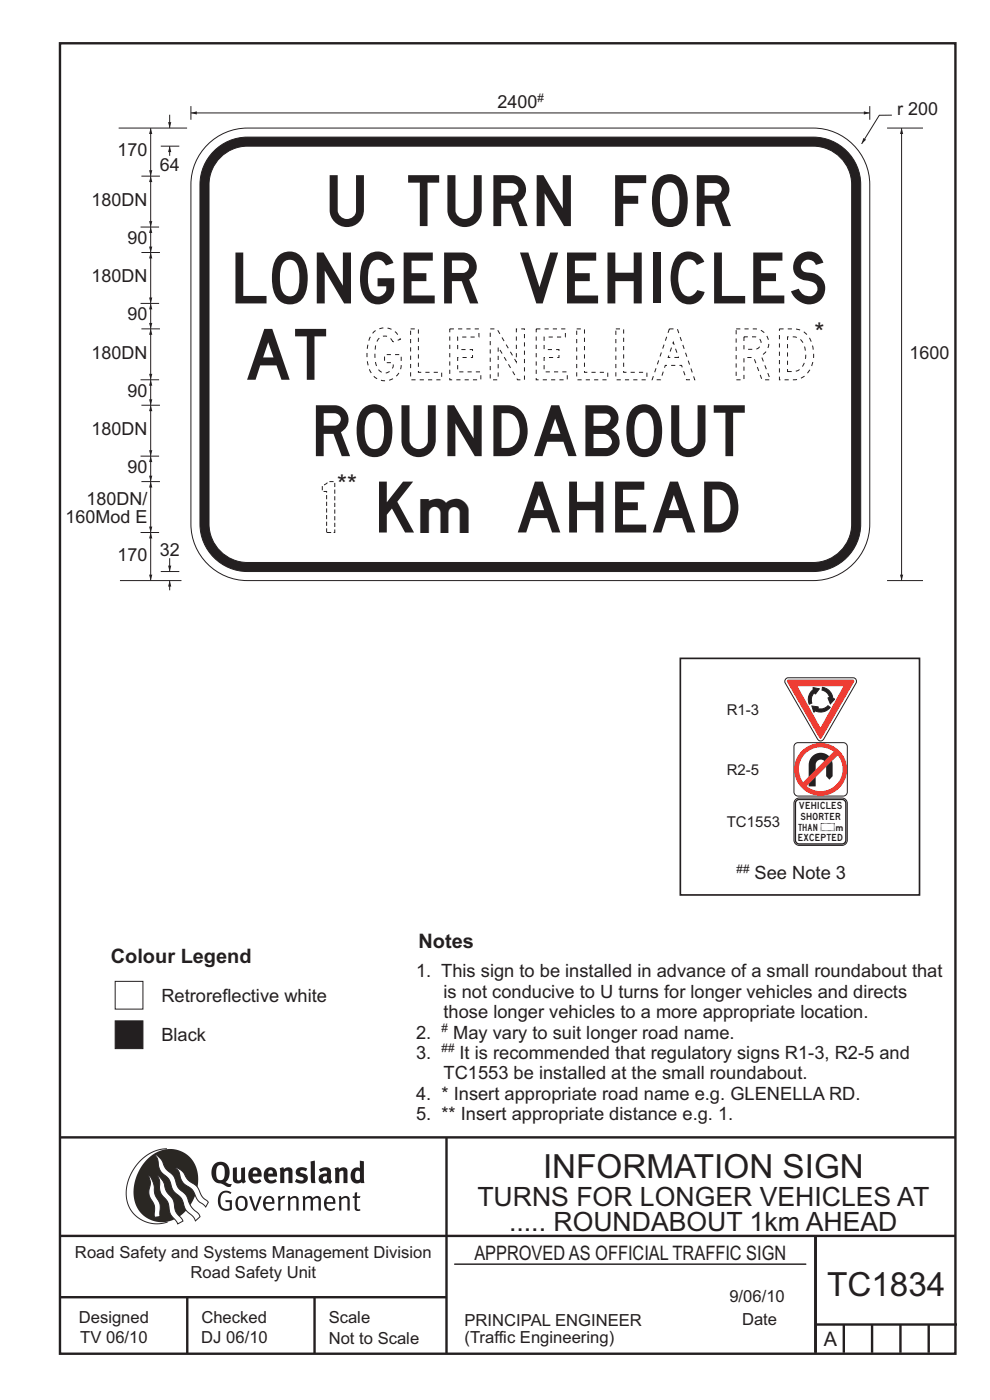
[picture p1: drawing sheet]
<svg xmlns="http://www.w3.org/2000/svg" width="210mm" height="297mm" viewBox="0 0 210 297" stroke-linecap="round" stroke-linejoin="round" font-family="sans-serif">
<g fill="none" stroke="#231f20" stroke-width=".51">
<path d="M12.7 9.2h190v278h-190zM12.7 241.3h190M94.7 241.4v45.8M12.7 275.2h82M12.7 262.2h190.1M39.7 275.2v12M66.7 275.2v12M173 262.1v24.9M173 281h30M179 281v6M185 281v6M191 281v6"/>
<path d="M197 281v6"/>
</g>
<path d="M96.4 268.2h74.6" fill="none" stroke="#231f20" stroke-width=".21"/>
<path d="M35.4 243.7a9.5 9.5 0 0 0-8.6 10.4 6.5 6.5 0 0 0 8.8 5.1" fill="none" stroke="#2a2723" stroke-width=".21"/>
<path d="M31.3 245.9a6.1 6.1 0 0 1 7.3-1.6 6.1 6.1 0 0 1 3.4 6.6 8.8 8.8 0 0 1-7.2 8.4 6.1 6.1 0 0 1-6.4-7.5 10.5 10.5 0 0 1 2.9-5.9z" fill-rule="evenodd" fill="#2a2723"/>
<g fill="#fff" stroke="#2a2723" stroke-width=".21">
<path d="M31.6 249.3l.3 .3 .6 1.2 .4 2.6 1 2 .1 2.7-1.2 .1-.1-2.4-.9-1.8-.2-.7 .3-2.4z" fill-rule="evenodd"/>
<path d="M37.2 247.7l.5 .1 .9 .6 1.3 1.9 1.9 1.5 1.1 2.1 1.3 1.2-.6 1-1.6-1.5-1.2-2.2-2-1.5-.5-.9-.4-1.5z" fill-rule="evenodd"/>
<path d="M32.8 244.9l.4 .1 .9 .8 1 2.1 1.7 1.5 1 2.5 1.6 1.6 1.2 2.5 1.6 1.6 .2 .5-.9 .9-.5-.9-1.6-1.5-1-2.4-1.7-1.7-.9-2.4-1.8-1.7-.3-.9-.3-1.6z" fill-rule="evenodd"/>
<path d="M33.4 249.4l.5 .3 .7 .9 .7 2.1 1.5 1.9 .5 2.5 1.5 1.8v.1l-1.1 .6-1.6-2.1-.6-2.5-1.4-1.9-.3-1v-1.6z" fill-rule="evenodd"/>
</g>
<g fill="#231f20">
<path d="M46.8 253.1l.5-.4 .7-.1 .6 .1 .5 .3-.2 .3-.9-.3-.8 .2-.3 .7-.1 1.1 .1 .6 .3 .5 .5 .3h.6l.4-.1v-1.3h-.8l-.1-.4h1.4v2l-.7 .2-.8 .1-.6-.3-.5-.4-.3-.8-.1-1 .2-.7z" fill-rule="evenodd"/>
<path d="M50.7 254.3l.7-.2 .5 .5 .1 1.2-.2 .4-.3 .2h-.5l-.4-.3-.2-1.1zM50.4 254l-.5 1.1 .3 1.2 .7 .5 1-.1 .4-.4 .2-.5v-.8l-.2-.7-.3-.4-.5-.2h-.6z" fill-rule="evenodd"/>
<path d="M52.8 253.8l.5-.1 .9 2.6 .8-2.5h.5l-1.1 3h-.5z" fill-rule="evenodd"/>
<path d="M56.6 254.2l.4-.1 .4 .1 .2 .3 .1 .5h-1.4zM56.2 254l-.4 1v.7l.3 .6 .4 .4 .5 .2 1.1-.3 .1-.1-.2-.3-.6 .3-.7-.2-.3-.2-.1-.6v-.1h1.9l-.2-1.2-.8-.5-.5 .1z" fill-rule="evenodd"/>
<path d="M58.9 253.8l.5-.1 .1 .5 .4-.4 .6-.1-.2 .5-.4 .1-.4 .3v2.2h-.5z" fill-rule="evenodd"/>
<path d="M61 253.8l.5-.1a.24 .24 0 0 0 .1 .4 .24 .24 0 0 0 .3-.2l.8-.2 .6 .5v2.6h-.4l-.1-2.3-.1-.3-.3-.1-.8 .5v2.2h-.5z" fill-rule="evenodd"/>
<path d="M64.2 253.8l.4-.1a.23 .23 0 0 0 .2 .4 .23 .23 0 0 0 .3-.2l.5-.2 .6 .2a.23 .23 0 0 0 .2 .2 .23 .23 0 0 0 .2-.1l.8-.3 .6 .4 .1 2.7h-.5v-2.3l-.1-.3-.3-.1-.8 .5v2.2h-.5v-2.3l-.1-.3-.3-.1-.8 .4v2.3h-.4z" fill-rule="evenodd"/>
<path d="M69.5 254.2l.5-.1 .4 .1 .3 .8h-1.4zM69.2 254l-.5 1 .1 .7 .2 .6 .4 .4 .4 .2 1.1-.3 .2-.1-.2-.3-.6 .3-.7-.2-.3-.4v-.5h1.9l-.2-1.2-.4-.3-.5-.2-.5 .1z" fill-rule="evenodd"/>
<path d="M71.8 253.8l.5-.1a.24 .24 0 0 0 .1 .4 .24 .24 0 0 0 .4-.2l.7-.2 .6 .5 .1 2.6h-.5v-2.3l-.1-.3-.3-.1-.9 .5v2.2h-.4z" fill-rule="evenodd"/>
<path d="M75.3 253l.5-.1-.1 .9h.8l-.2 .3h-.6v2.2l.2 .2h.5v.3l-.2 .1-.6-.1-.4-.3v-2.4h-.4v-.3h.4z" fill-rule="evenodd"/>
<path d="M46.2 247.4l.4-.2h.4l.6 .6v1.8l-.2 .5-.3 .2h-.8l-.3-.6-.1-1.5zM45.5 246.9l-.4 .7-.2 .8v1l.3 .9 .7 .6 1 .2 1.6 .7 .4-.1 .3-.5h-.6l-.8-.4 .7-1 .2-1.5a1.91 1.91 0 0 0-1.1-1.7 1.91 1.91 0 0 0-2.1 .3z" fill-rule="evenodd"/>
<path d="M49.4 247.8l.8-.2 .1 2.5 .1 .2 .3 .1 .5-.3v-2.3l.8-.2v2.6l.2 .5-.7 .3a.39 .39 0 0 0-.7 0h-.8l-.5-.4z" fill-rule="evenodd"/>
<path d="M53.8 248.4l.3-.1h.3l.2 .7h-1zM53.1 248l-.3 .5-.1 .8v.7l.4 .6 .5 .4 .6 .1 .7-.1 .6-.4-.4-.5-.4 .3h-.5l-.4-.2-.2-.3v-.3h1.9l-.1-1-.3-.6-1-.4-.5 .1z" fill-rule="evenodd"/>
<path d="M57.1 248.4l.2-.1h.4l.2 .7h-1zM56.4 248l-.3 .6-.2 .8 .2 .7 .3 .5 .5 .4 .6 .1 .6-.1 .6-.4-.3-.5-.6 .3h-.5l-.4-.6v-.2h1.9l-.1-1-.3-.6-.5-.3-.5-.1-.5 .1z" fill-rule="evenodd"/>
<path d="M59.3 247.8l.8-.2 .1 .4 1-.4 .7 .3 .1 .5v2.6h-.8v-2.3l-.3-.3-.6 .3v2.3h-.9z" fill-rule="evenodd"/>
<path d="M63 248l.9-.4 1.3 .3-.3 .6-.9-.2-.3 .2 .1 .3 1 .3 .4 .4v.8l-.4 .6-1.1 .2-1.1-.4 .3-.6 1 .3h.3l.2-.3-.1-.3-1-.3-.4-.3-.2-.6z" fill-rule="evenodd"/>
<path d="M68.6 249.7l.7-.2v.7l-.3 .3-.3-.1-.2-.3zM67.7 248.1l.3 .6 .8-.4 .5 .2a.35 .35 0 0 1 0 .5 .35 .35 0 0 1-.5 0l-1 .4-.2 .9 .2 .4 .3 .3h1.1a.49 .49 0 0 1 .8 .2l.5-.6-.3-.4v-1.7l-.2-.5-.4-.3-.6-.1z" fill-rule="evenodd"/>
<path d="M71 247.8l.8-.2 .1 .4 1-.4 .6 .3 .2 .5v2.6h-.8v-2.3l-.3-.3-.6 .3v2.3h-.9z" fill-rule="evenodd"/>
<path d="M75.6 248.5l.3-.1 .4 .2v1.5l-.3 .2-.4-.1-.2-.3v-.9zM76.3 246.2v1.3a.19 .19 0 0 1 0 .3 .19 .19 0 0 1-.3-.1l-.8 .1-.6 .5-.2 .9 .1 1 .3 .5 .6 .3h.6l.5-.2v.2h.8l-.1-4.6z" fill-rule="evenodd"/>
<path d="M65.9 246.4l.9-.2 .1 4.8h-.8l-.1-.3z" fill-rule="evenodd"/>
</g>
<path d="M24.4 216.6h5.9v5.9h-5.9z" fill-rule="evenodd" fill="#231f20" stroke="#231f20" stroke-width=".21"/>
<g fill="#fff" stroke="#231f20" stroke-width=".21">
<path d="M24.4 208.2h5.9v5.9h-5.9z" fill-rule="evenodd"/>
<path d="M166.8 143.9l14.2-.1a.75 .75 0 0 1 .6 1l-6.9 12a.74 .74 0 0 1-1.3 0l-6.9-12v-.3z" fill-rule="evenodd"/>
</g>
<path d="M167 144.2h13.9l.3 .2-6.8 12.1-.3 .2-.3-.2-6.9-11.9z" fill-rule="evenodd" fill="#ee3b32"/>
<path d="M169.2 145.6h9.7l-4.9 8.8z" fill-rule="evenodd" fill="#fff"/>
<g fill="#231f20" stroke="#231f20" stroke-width=".21">
<path d="M172.5 145.9l1.3 .2-.9 1.1-.1-.3a2.12 2.12 0 0 0-.6 2.3l-.5 .2a2.62 2.62 0 0 1 .9-3.2z" fill-rule="evenodd"/>
<path d="M174.4 145.8a2.61 2.61 0 0 1 2.3 2.5h.3l-.9 1-.5-1.3 .4 .1a2.08 2.08 0 0 0-1.6-1.7z" fill-rule="evenodd"/>
<path d="M172.2 149.8l1.4 .2-.3 .3a2.09 2.09 0 0 0 2.3-.6l.5 .4a2.63 2.63 0 0 1-3.3 .7l-.2 .3z" fill-rule="evenodd"/>
</g>
<path d="M168.7 157.8l.6-.3h9.6a.84 .84 0 0 1 .8 .9v9.6a.88 .88 0 0 1-.8 .9h-9.6a.89 .89 0 0 1-.9-.9v-9.6z" fill-rule="evenodd" fill="#fff" stroke="#231f20" stroke-width=".21"/>
<path d="M172.1 160.6a2.53 2.53 0 0 1 2.8-.8 2.53 2.53 0 0 1 1.7 2.5v2.4l-.7 .7-.7-.7v-2.4a1.11 1.11 0 0 0-1.1-1.2 1.11 1.11 0 0 0-1.1 1.2v4.5h-1.5v-4.5l.1-.6z" fill-rule="evenodd" fill="#231f20"/>
<path d="M168.5 163.2a5.6 5.6 0 0 1 11.2 0 5.6 5.6 0 0 1-11.2 0zM171.1 166.8a4.7 4.7 0 0 0 6.2-.3 4.7 4.7 0 0 0 .4-6.3zM171.1 159.6a4.7 4.7 0 0 1 5.7-.2l-6.4 6.5a4.7 4.7 0 0 1 .7-6.3z" fill-rule="evenodd" fill="#ee3b32"/>
<path d="M168.9 169.5l.6-.2h9.1a1.13 1.13 0 0 1 1.1 1.1v7.8a1.13 1.13 0 0 1-1.1 1.1h-9.1a1.13 1.13 0 0 1-1.1-1.1v-7.8l.1-.3z" fill-rule="evenodd" fill="#fff" stroke="#231f20" stroke-width=".21"/>
<path d="M168.9 169.7l.7-.3h9a.99 .99 0 0 1 1 1v7.8a.99 .99 0 0 1-1 1h-9a.99 .99 0 0 1-1-1v-7.8z" fill-rule="evenodd" fill="#231f20"/>
<path d="M169.1 169.9l.4-.2h9.1a.67 .67 0 0 1 .7 .7v7.8a.67 .67 0 0 1-.7 .7h-9.1a.67 .67 0 0 1-.6-.7v-7.8z" fill-rule="evenodd" fill="#fff"/>
<path d="M25.2 27.2h14.5M40.5 22.5v2.9M32 113v10.2M25.4 123.2h13.1M34.1 121.2h3.9M174.2 174.7h2.8v1.5h-2.8z" fill="none" stroke="#231f20" stroke-width=".21"/>
<path d="M144.3 139.7h50.7v50.2h-50.7z" fill="none" stroke="#231f20" stroke-width=".35"/>
<g fill="#231f20">
<path d="M32 113l.3 1.2h-.7z"/>
<path d="M31.6 121.9h.7l-.3 1.3z"/>
</g>
<path d="M32 102.2v10.8" fill="none" stroke="#231f20" stroke-width=".21"/>
<g fill="#231f20">
<path d="M32 102.2l.3 1.2h-.7z"/>
<path d="M31.6 111.7h.7l-.3 1.3z"/>
</g>
<path d="M32 86v10.8" fill="none" stroke="#231f20" stroke-width=".21"/>
<g fill="#231f20">
<path d="M32 86l.3 1.2h-.7z"/>
<path d="M31.6 95.5h.7l-.3 1.3z"/>
</g>
<path d="M32 69.8v10.8" fill="none" stroke="#231f20" stroke-width=".21"/>
<g fill="#231f20">
<path d="M32 69.8l.3 1.2h-.7z"/>
<path d="M31.6 79.3h.7l-.3 1.3z"/>
</g>
<path d="M32 53.6v10.8" fill="none" stroke="#231f20" stroke-width=".21"/>
<g fill="#231f20">
<path d="M32 53.6l.3 1.2h-.7z"/>
<path d="M31.6 63.1h.7l-.3 1.3z"/>
</g>
<path d="M32 37.4v10.8" fill="none" stroke="#231f20" stroke-width=".21"/>
<g fill="#231f20">
<path d="M32 37.4l.3 1.2h-.7z"/>
<path d="M31.6 46.9h.7l-.3 1.3z"/>
</g>
<path d="M36 123.2v2" fill="none" stroke="#231f20" stroke-width=".21"/>
<path d="M36 123.2l.3 1.2h-.6z" fill="#231f20"/>
<path d="M36 118.4v2.8" fill="none" stroke="#231f20" stroke-width=".21"/>
<path d="M35.7 120h.6l-.3 1.2z" fill="#231f20"/>
<path d="M191.2 27.2v96" fill="none" stroke="#231f20" stroke-width=".21"/>
<g fill="#231f20">
<path d="M191.2 27.2l.4 1.2h-.7z"/>
<path d="M190.9 121.9h.7l-.4 1.3z"/>
</g>
<path d="M29.8 48.2h3.9M29.8 64.4h3.9M29.8 96.8h3.9M29.8 80.6h3.9M32 96.8v5.4M29.8 113h3.9" fill="none" stroke="#231f20" stroke-width=".21"/>
<g fill="#231f20">
<path d="M31.6 100.9h.7l-.3 1.3z"/>
<path d="M32 96.8l.3 1.2h-.7z"/>
</g>
<path d="M32 80.6v5.4" fill="none" stroke="#231f20" stroke-width=".21"/>
<g fill="#231f20">
<path d="M31.6 84.7h.7l-.3 1.3z"/>
<path d="M32 80.6l.3 1.2h-.7z"/>
</g>
<path d="M32 64.4v5.4" fill="none" stroke="#231f20" stroke-width=".21"/>
<g fill="#231f20">
<path d="M31.6 68.5h.7l-.3 1.3z"/>
<path d="M32 64.4l.3 1.2h-.7z"/>
</g>
<path d="M32 48.2v5.4" fill="none" stroke="#231f20" stroke-width=".21"/>
<g fill="#231f20">
<path d="M31.6 52.3h.7l-.3 1.3z"/>
<path d="M32 48.2l.3 1.2h-.7z"/>
</g>
<path d="M32 27.2v10.2" fill="none" stroke="#231f20" stroke-width=".21"/>
<g fill="#231f20">
<path d="M31.6 36.1h.7l-.3 1.3z"/>
<path d="M32 27.2l.3 1.2h-.7z"/>
</g>
<path d="M189.2 24.4l-2.7 .1-3.7 6" fill="none" stroke="#231f20" stroke-width=".21"/>
<path d="M183.1 29.3l.6 .3-.9 .9z" fill="#231f20"/>
<path d="M40.5 24h144" fill="none" stroke="#231f20" stroke-width=".21"/>
<g fill="#231f20">
<path d="M40.5 24l1.3-.4v.7z"/>
<path d="M183.2 23.6l1.3 .4-1.3 .3z"/>
</g>
<path d="M30 37.4h3.9M30 53.6h3.9M30 69.8h3.9M30 86h3.9M30 102.2h3.9" fill="none" stroke="#231f20" stroke-width=".21"/>
<path d="M44 30.7a12 12 0 0 1 8.5-3.5h120a12 12 0 0 1 12 12v72a12 12 0 0 1-12 12h-120a12 12 0 0 1-12-12v-72a12 12 0 0 1 3.5-8.5z" fill-rule="evenodd" fill="#fff" stroke="#231f20" stroke-width=".21"/>
<path d="M45.8 31.6a10 10 0 0 1 6.7-2.5h120a10.1 10.1 0 0 1 10.1 10.1v72a10.1 10.1 0 0 1-10.1 10h-120a10.1 10.1 0 0 1-10.1-10v-72a10.1 10.1 0 0 1 3.4-7.6z" fill-rule="evenodd" fill="#231f20" stroke="#231f20" stroke-width=".21"/>
<path d="M46.7 33.4a8.1 8.1 0 0 1 5.8-2.4h120a8.2 8.2 0 0 1 8.2 8.2v72a8.2 8.2 0 0 1-8.2 8.1h-120a8.2 8.2 0 0 1-8.2-8.1v-72a8.1 8.1 0 0 1 2.4-5.8z" fill-rule="evenodd" fill="#fff" stroke="#231f20" stroke-width=".21"/>
<path d="M34.1 31h3.9M36 31v2.1" fill="none" stroke="#231f20" stroke-width=".21"/>
<path d="M36 31l.3 1.3h-.6z" fill="#231f20"/>
<path d="M36 24.3v2.9" fill="none" stroke="#231f20" stroke-width=".21"/>
<path d="M35.7 25.9h.6l-.3 1.3z" fill="#231f20"/>
<path d="M184.5 22.5v2.9M188.2 27.2h7.6M188.2 123.2h7.6" fill="none" stroke="#231f20" stroke-width=".21"/>
<g font-size="10.8" fill="#231f20">
<text x="69.9" y="48">U TURN FOR</text>
<text x="49.9" y="64.4">LONGER VEHICLES</text>
<text x="52.4" y="80.6">AT GLENELLA RD</text>
<text x="67" y="96.8">ROUNDABOUT</text>
<text x="68.4" y="113">1 K</text>
</g>
<text font-size="9.6" fill="#231f20" x="89.2" y="113">m AHEAD</text>
<g font-size="7.1" fill="#231f20">
<text x="115.2" y="249.9">INFORMATION SIGN</text>
<text x="175.4" y="274.9">TC1834</text>
</g>
<g font-size="5.6" fill="#231f20">
<text x="101.3" y="255.9">TURNS FOR LONGER VEHICLES AT</text>
<text x="108" y="261.1">..... ROUNDABOUT 1km AHEAD</text>
</g>
<g font-size="5.4" fill="#231f20">
<text x="172.8" y="72.4">*</text>
<text x="71.5" y="104.6">**</text>
</g>
<g font-size="4.2" fill="#231f20">
<text x="88.8" y="201.1">Notes</text>
<text x="23.5" y="204.3">Colour Legend</text>
<text x="100.6" y="267.2">APPROVED AS OFFICIAL TRAFFIC SIGN</text>
<text x="174.7" y="285.6">A</text>
</g>
<g font-size="3.9" fill="#231f20">
<text x="160.1" y="186.5">See Note 3</text>
<text x="88.3" y="207.3">1. This sign to be installed in advance of a small roundabout that</text>
<text x="34.2" y="212.5">Retroreflective white</text>
<text x="94.1" y="211.7">is not conducive to U turns for longer vehicles and directs</text>
<text x="94.1" y="216">those longer vehicles to a more appropriate location.</text>
<text x="34.2" y="220.9">Black</text>
<text x="88.3" y="220.3">2.</text>
<text x="96.1" y="220.3">May vary to suit longer road name.</text>
<text x="88.3" y="224.7">3.</text>
<text x="97.5" y="224.7">It is recommended that regulatory signs R1-3, R2-5 and</text>
<text x="88.3" y="233.3">4. * Insert appropriate road name e.g. GLENELLA RD.</text>
<text x="94.1" y="229">TC1553 be installed at the small roundabout.</text>
<text x="88.3" y="237.7">5. ** Insert appropriate distance e.g. 1.</text>
</g>
<g font-size="3.8" fill="#231f20">
<text x="105.5" y="23">2400</text>
<text x="190.3" y="24.3">r 200</text>
<text x="24.9" y="33.2">170</text>
<text x="33.9" y="36.2">64</text>
<text x="19.4" y="43.7">180DN</text>
<text x="27" y="51.8">90</text>
<text x="19.4" y="59.9">180DN</text>
<text x="27" y="68">90</text>
<text x="19.4" y="76.1">180DN</text>
<text x="192.9" y="76.1">1600</text>
<text x="27" y="84.2">90</text>
<text x="19.4" y="92.3">180DN</text>
<text x="27" y="100.4">90</text>
<text x="18.3" y="107.2">180DN/</text>
<text x="13.9" y="111">160Mod E</text>
<text x="24.9" y="119">170</text>
<text x="33.9" y="118">32</text>
</g>
<g font-size="3.5" fill="#231f20">
<text x="15.9" y="266.8">Road Safety and Systems Management Division</text>
<text x="40.4" y="271.1">Road Safety Unit</text>
<text x="16.7" y="280.6">Designed</text>
<text x="42.7" y="280.6">Checked</text>
<text x="69.7" y="280.6">Scale</text>
<text x="98.5" y="281.3">PRINCIPAL ENGINEER</text>
<text x="154.7" y="276.2">9/06/10</text>
<text x="157.4" y="281.2">Date</text>
<text x="17" y="284.8">TV 06/10</text>
<text x="42.7" y="284.8">DJ 06/10</text>
<text x="69.7" y="285.2">Not to Scale</text>
<text x="98.5" y="284.8">(Traffic Engineering)</text>
</g>
<g font-size="3.2" fill="#231f20">
<text x="154.2" y="151.6">R1-3</text>
<text x="154.2" y="164.3">R2-5</text>
<text x="154.2" y="175.5">TC1553</text>
</g>
<g font-size="2.5" fill="#231f20">
<text x="114" y="21.7">#</text>
<text x="156.2" y="185.2">##</text>
<text x="93.7" y="218.9">#</text>
<text x="93.7" y="223.2">##</text>
</g>
<g font-size="1.5" fill="#231f20">
<text x="169.6" y="171.7">VEHICLES</text>
<text x="169.9" y="173.9">SHORTER</text>
<text x="169.4" y="176.2">THAN</text>
<text x="169.4" y="178.5">EXCEPTED</text>
</g>
<text font-size="1" fill="#231f20" x="177.4" y="176.2">m</text>
</svg>
